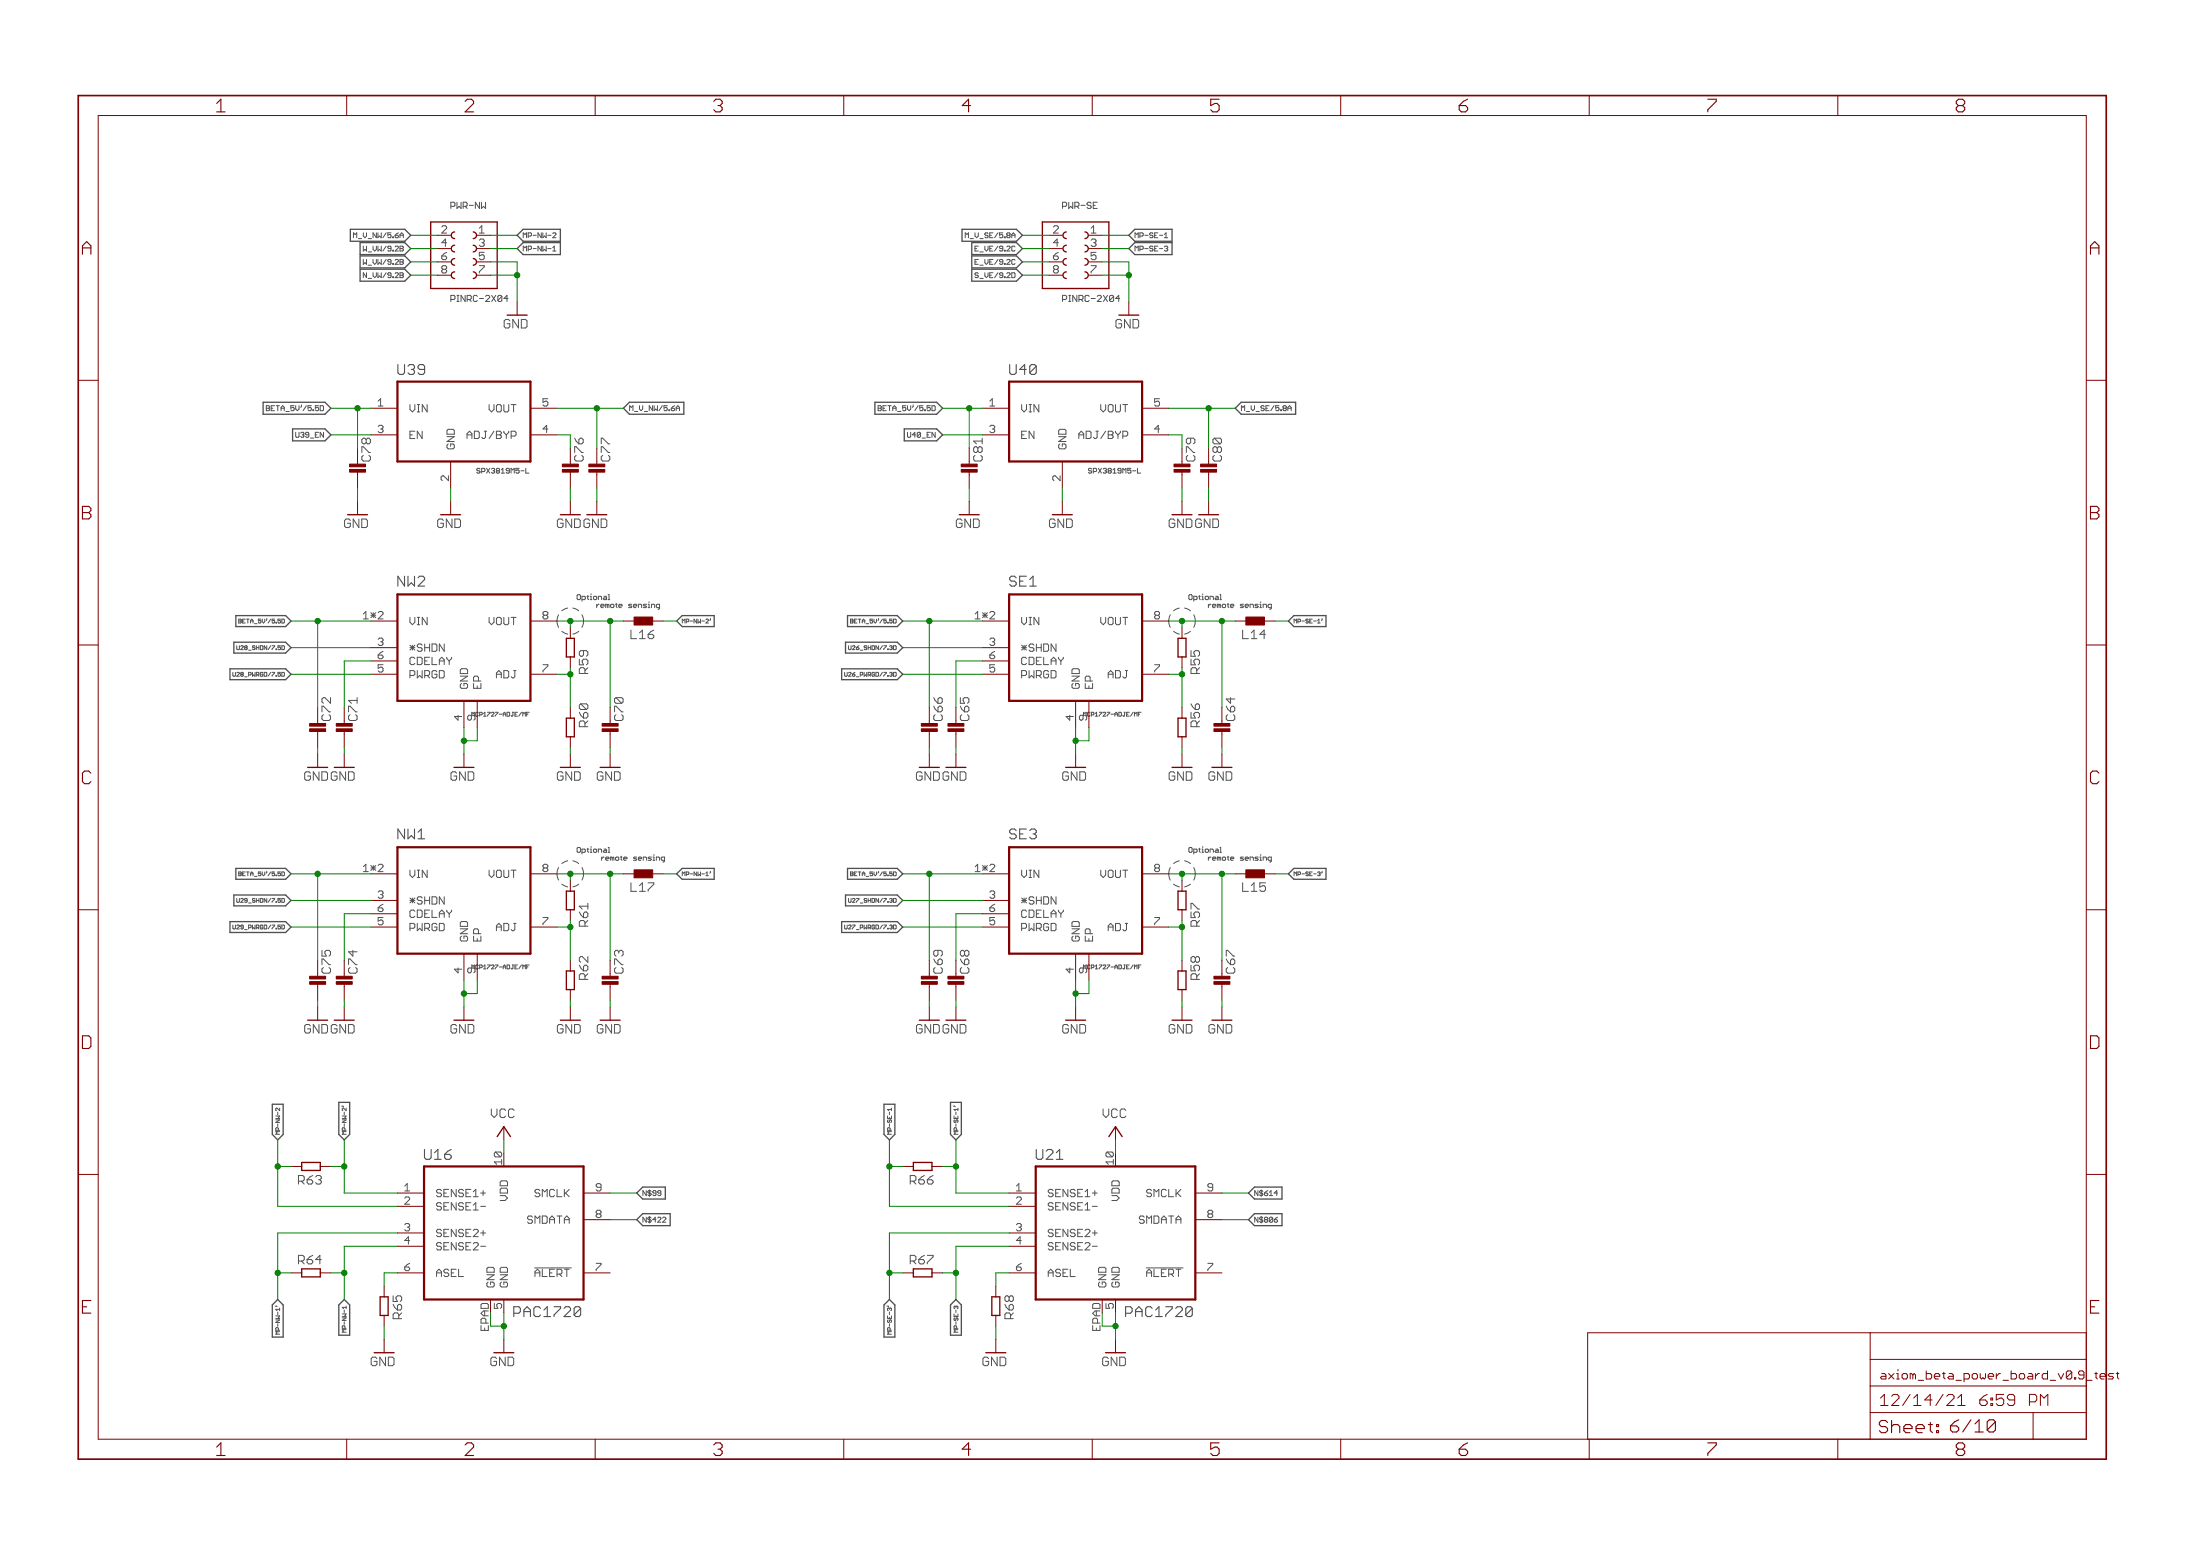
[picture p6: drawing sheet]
<svg xmlns="http://www.w3.org/2000/svg" width="420mm" height="297mm" viewBox="0 0 420 297" stroke-linecap="round" stroke-linejoin="round" font-family="sans-serif">
<g fill="none" stroke="#505050" stroke-width=".19">
<path d="M105.6 47.9h.6M106 44.4l.2 .4-.6 .6h.6M222.4 45.4h.6M222.8 47l.2 .1-.2 .4 .2 .3-.2 .1M56.5 82.5v.8l.1 .2M91.1 90.2l.4 .1M91.5 89.4l-.4 .2 .1 .3h.3M207.9 90.2l.1 .1h.3M208.3 89.4h-.3l-.1 .2 .1 .3h.3M106.7 117.4l-.3 1.2 .3 1.2M108.4 116.1l-1.1 .5M109.4 116.1l1.1 .5"/>
<path d="M111.1 117.4l.3 1.2-.3 1.2M125.5 115.4h.5v.7l-.3 .2M125.5 116h.5M223.5 117.4l-.3 1.2 .3 1.2M225.2 116.1l-1.1 .5M226.2 116.1l1.2 .5M228 117.4l.3 1.2-.3 1.2M242.3 115.4h.5v.7l-.3 .2M242.3 116h.5M107.3 120.5l1.1 .6M110.5 120.5l-1.1 .6M224.1 120.5l1.1 .6"/>
<path d="M227.4 120.5l-1.2 .6M106.7 165.6l-.3 1.2 .3 1.2M107.3 168.8l1.1 .5M108.4 164.3l-1.1 .5M109.4 164.3l1.1 .5M110.5 168.8l-1.1 .5M111.1 165.6l.3 1.2-.3 1.2M126.4 163.6h.5v.8l-.3 .1M126.4 164.2h.5M223.5 165.6l-.3 1.2 .3 1.2M224.1 168.8l1.1 .5M225.2 164.3l-1.1 .5"/>
<path d="M226.2 164.3l1.2 .5M227.4 168.8l-1.2 .5M228 165.6l.3 1.2-.3 1.2M242.3 163.6h.5v.8l-.3 .1M242.3 164.2h.5M102.1 242h7M218.9 242h7.1"/>
</g>
<g fill="none" stroke="#505050" stroke-width=".25">
<path d="M66.9 43.8h10.4l1.1 1.1-1.1 1.2h-10.4zM68.8 46.3h8.5l1.1 1.2-1.1 1.1h-8.5zM68.8 48.9h8.5l1.1 1.1-1.1 1.1h-8.5zM68.8 51.4h8.5l1.1 1.1-1.1 1.2h-8.5zM98.8 44.9l1.1-1.1h7.1v2.3h-7.1zM98.8 47.5l1.1-1.2h7.1v2.3h-7.1zM183.7 43.8h10.4l1.2 1.1-1.2 1.2h-10.4zM185.6 46.3h8.5l1.2 1.2-1.2 1.1h-8.5zM185.6 48.9h8.5l1.2 1.1-1.2 1.1h-8.5zM185.6 51.4h8.5l1.2 1.1-1.2 1.2h-8.5zM215.6 44.9l1.1-1.1h7.1v2.3h-7.1zM215.6 47.5l1.1-1.2h7.1v2.3h-7.1z"/>
<path d="M50.2 76.8h11.9l1.1 1.1-1.1 1.2h-11.9zM120.2 76.8h10.4v2.3h-10.4l-1.1-1.2zM167.1 76.8h11.8l1.1 1.1-1.1 1.2h-11.8zM237 76.8h10.4v2.3h-10.4l-1.1-1.2zM55.9 81.9h6.2l1.1 1.1-1.1 1.2h-6.2zM172.7 81.9h6.2l1.1 1.1-1.1 1.2h-6.2zM45 117.5h9.5l1.1 1.1-1.1 1h-9.5zM129.2 118.6l1.1-1.1h6.1v2.1h-6.1zM161.9 117.5h9.5l1 1.1-1 1h-9.5zM246.1 118.6l1-1.1h6.1v2.1h-6.1zM43.9 127.7h10.6l1.1 1-1.1 1.1h-10.6zM44.7 122.6h9.8l1.1 1-1.1 1.1h-9.8z"/>
<path d="M160.7 127.7h10.7l1 1-1 1.1h-10.7zM161.5 122.6h9.9l1 1-1 1.1h-9.9zM43.9 175.9h10.6l1.1 1.1-1.1 1h-10.6zM44.7 170.9h9.8l1.1 1-1.1 1h-9.8zM45 165.8h9.5l1.1 1-1.1 1.1h-9.5zM129.2 166.8l1.1-1h6.1v2.1h-6.1zM160.7 175.9h10.7l1 1.1-1 1h-10.7zM161.5 170.9h9.9l1 1-1 1h-9.9zM161.9 165.8h9.5l1 1-1 1.1h-9.5zM246.1 166.8l1-1h6.1v2.1h-6.1zM52 210.8h2.1v5.8l-1.1 1-1-1zM64.7 210.4h2.1v6.2l-1.1 1-1-1z"/>
<path d="M168.8 210.8h2.1v5.8l-1 1-1.1-1zM181.5 210.4h2.1v6.2l-1 1-1.1-1zM121.6 227.8l1.1-1.2h4.4v2.3h-4.4zM121.6 232.8l1.1-1.1h5.3v2.3h-5.3zM239.6 226.6h5.2v2.3h-5.2l-1.2-1.1zM239.6 231.7h5.2v2.3h-5.2l-1.2-1.2zM53 248.1l1.1 1v6.1h-2.1v-6.1zM65.7 248.1l1.1 1v5.8h-2.1v-5.8zM169.9 248.1l1 1v6.1h-2.1v-6.1zM181.5 249.1l1.1-1 1 1v5.8h-2.1z"/>
</g>
<g fill="none" stroke="#800000" stroke-width=".25">
<path d="M82.3 42.4h12.7v12.7h-12.7zM86.8 49.4a.63 .63 0 0 0-.6 .6 .63 .63 0 0 0 .6 .6M86.8 51.9a.63 .63 0 0 0-.6 .6 .63 .63 0 0 0 .6 .7M86.8 44.3a.63 .63 0 0 0-.6 .6 .63 .63 0 0 0 .6 .7M86.8 46.8a.63 .63 0 0 0-.6 .7 .63 .63 0 0 0 .6 .6M90.4 44.3a.63 .63 0 0 1 .6 .6 .63 .63 0 0 1-.6 .7M90.4 46.8a.63 .63 0 0 1 .6 .7 .63 .63 0 0 1-.6 .6M90.4 49.4a.63 .63 0 0 1 .6 .6 .63 .63 0 0 1-.6 .6M90.4 51.9a.63 .63 0 0 1 .6 .6 .63 .63 0 0 1-.6 .7M199.1 42.4h12.7v12.7h-12.7zM203.6 49.4a.63 .63 0 0 0-.6 .6 .63 .63 0 0 0 .6 .6M203.6 51.9a.63 .63 0 0 0-.6 .6 .63 .63 0 0 0 .6 .7"/>
<path d="M203.6 44.3a.63 .63 0 0 0-.6 .6 .63 .63 0 0 0 .6 .7M203.6 46.8a.63 .63 0 0 0-.6 .7 .63 .63 0 0 0 .6 .6M207.2 44.3a.63 .63 0 0 1 .6 .6 .63 .63 0 0 1-.6 .7M207.2 46.8a.63 .63 0 0 1 .6 .7 .63 .63 0 0 1-.6 .6M207.2 49.4a.63 .63 0 0 1 .6 .6 .63 .63 0 0 1-.6 .6M207.2 51.9a.63 .63 0 0 1 .6 .6 .63 .63 0 0 1-.6 .7M108.2 121.9h1.5v3.5h-1.5zM108.2 137.1h1.5v3.6h-1.5zM225 121.9h1.5v3.5h-1.5zM225 137.1h1.5v3.6h-1.5zM108.2 170.1h1.5v3.6h-1.5zM225 170.1h1.5v3.6h-1.5z"/>
<path d="M108.2 185.4h1.5v3.5h-1.5zM225 185.4h1.5v3.5h-1.5zM95 217l1.2-1.9 1.3 1.9M211.8 217l1.2-1.9 1.3 1.9M57.6 223.4v-1.5h3.6v1.5M174.4 223.4v-1.5h3.6v1.5M57.6 242.2v1.6h3.6v-1.6M74.1 247.6h-1.5v3.5h1.5M174.4 242.2v1.6h3.6v-1.6M190.9 247.6h-1.5v3.5h1.5"/>
</g>
<g fill="none" stroke="#800000" stroke-width=".19">
<path d="M66.2 18.2v3.9M113.7 18.2v3.9M161.1 18.2v3.9M208.6 18.2v3.9M256.1 18.2v3.9M303.5 18.2v3.9M351 18.2v3.9M18.8 22.1h379.6v252.6h-379.6zM83.5 44.9h2.6M83.5 47.5h2.6M83.5 50h2.6M83.5 52.5h2.6"/>
<path d="M91.1 44.9h2.6M91.1 47.5h2.6M91.1 50h2.6M91.1 52.5h2.6M98.8 57.6v2.6M200.3 44.9h2.6M200.3 47.5h2.6M200.3 50h2.6M200.3 52.5h2.6M208 44.9h2.5M208 47.5h2.5M208 50h2.5"/>
<path d="M208 52.5h2.5M215.6 57.6v2.6M14.9 72.6h3.9M70.8 77.9h5.1M101.3 77.9h5.1M187.6 77.9h5.1M218.1 77.9h5.1M398.4 72.6h3.9M68.3 90.1v3.1M68.3 95.7v2.6M70.8 83h5.1M86.1 88.1v5.1"/>
<path d="M86.1 95.7v2.6M101.3 83h5.1M108.9 90.1v3.1M108.9 95.7v2.6M114 90.1v3.1M114 95.7v2.6M185.1 90.1v3.1M185.1 95.7v2.6M187.6 83h5.1M202.9 88.1v5.1M202.9 95.7v2.6M218.1 83h5.1"/>
<path d="M225.7 90.1v3.1M225.7 95.7v2.6M230.8 90.1v3.1M230.8 95.7v2.6M70.8 118.6h5.1M101.3 118.6h5.1M108.9 119.8v2.1M119.1 118.6h3M123.6 118.6h3.1M187.6 118.6h5.1M218.1 118.6h5.1M225.7 119.8v2.1"/>
<path d="M235.9 118.6h3.1M240.5 118.6h3M14.9 123.1h3.9M60.7 139.6v3.1M65.7 139.6v3.1M70.8 123.6h5.1M70.8 128.7h5.1M70.8 126.2h5.1M88.6 133.8v5.1M91.1 133.8v5.1M101.3 128.7h5.1M108.9 125.4v2"/>
<path d="M108.9 135.1v2M116.5 139.6v3.1M177.5 139.6v3.1M182.6 139.6v3.1M187.6 123.6h5.1M187.6 128.7h5.1M187.6 126.2h5.1M205.4 133.8v5.1M208 133.8v5.1M218.1 128.7h5.1M225.7 125.4v2M225.7 135.1v2"/>
<path d="M233.4 139.6v3.1M398.4 123.1h3.9M60.7 144v2.5M65.7 144v2.5M88.6 144v2.5M108.9 140.7v2M108.9 144v2.5M116.5 144v2.5M177.5 144v2.5M182.6 144v2.5M205.4 144v2.5M225.7 140.7v2"/>
<path d="M225.7 144v2.5M233.4 144v2.5M14.9 173.7h3.9M70.8 166.8h5.1M70.8 171.9h5.1M70.8 177h5.1M70.8 174.4h5.1M101.3 166.8h5.1M101.3 177h5.1M108.9 168.1v2M108.9 173.7v2M119.1 166.8h3"/>
<path d="M123.6 166.8h3.1M187.6 166.8h5.1M187.6 171.9h5.1M187.6 177h5.1M187.6 174.4h5.1M218.1 166.8h5.1M218.1 177h5.1M225.7 168.1v2M225.7 173.7v2M235.9 166.8h3.1M240.5 166.8h3M398.4 173.7h3.9"/>
<path d="M60.7 187.9v3M60.7 192.2v2.6M65.7 187.9v3M65.7 192.2v2.6M88.6 182.1v5M88.6 192.2v2.6M91.1 182.1v5M108.9 183.3v2.1M108.9 188.9v2M108.9 192.2v2.6M116.5 187.9v3M116.5 192.2v2.6"/>
<path d="M177.5 187.9v3M177.5 192.2v2.6M182.6 187.9v3M182.6 192.2v2.6M205.4 182.1v5M205.4 192.2v2.6M208 182.1v5M225.7 183.3v2.1M225.7 188.9v2M225.7 192.2v2.6M233.4 187.9v3M233.4 192.2v2.6"/>
<path d="M96.2 215.1v2.5M213 215.1v2.5M14.9 224.2h3.9M55.6 222.7h2M61.2 222.7h2M75.9 227.8h5.1M75.9 230.3h5.1M75.9 235.4h5.1M75.9 237.9h5.1M111.4 227.8h5.1M111.4 232.8h5.1M172.4 222.7h2"/>
<path d="M178 222.7h2M192.7 227.8h5.1M192.7 230.3h5.1M192.7 235.4h5.1M192.7 237.9h5.1M228.3 227.8h5.1M228.3 232.8h5.1M398.4 224.2h3.9M55.6 243h2M61.2 243h2M73.4 245.5v2.1M73.4 251.1v2.1"/>
<path d="M73.4 255.7v2.5M75.9 243h5.1M96.2 248.1v2.5M96.2 255.7v2.5M111.4 243h5.1M172.4 243h2M178 243h2M190.2 245.5v2.1M190.2 251.1v2.1M190.2 255.7v2.5M192.7 243h5.1M213 248.1v2.5"/>
<path d="M213 255.7v2.5M228.3 243h5.1M357.2 254.4v20.3M357.2 259.5h41.2M398.4 254.4h-95.2v20.3M66.2 274.7v3.9M113.7 274.7v3.9M161.1 274.7v3.9M208.6 274.7v3.9M256.1 274.7v3.9M303.5 274.7v3.9M351 274.7v3.9"/>
<path d="M357.2 269.7h41.2M357.2 264.6h41.2M388.3 269.7v5"/>
</g>
<path d="M14.9 18.2h387.4v260.4h-387.4z" fill="none" stroke="#800000" stroke-width=".32"/>
<path d="M75.9 72.9h25.4v15.2h-25.4zM192.7 72.9h25.4v15.2h-25.4zM75.9 113.5h25.4v20.3h-25.4zM192.7 113.5h25.4v20.3h-25.4zM75.9 161.7h25.4v20.4h-25.4zM192.7 161.7h25.4v20.4h-25.4zM81 222.7h30.4v25.4h-30.4zM197.8 222.7h30.5v25.4h-30.5z" fill="none" stroke="#800000" stroke-width=".42"/>
<g fill="#800000" stroke="#800000" stroke-width=".19">
<path d="M107.4 89.6h3v.5h-3z"/>
<path d="M107.4 88.6h3v.5h-3z"/>
<path d="M112.5 89.6h3v.5h-3z"/>
<path d="M112.5 88.6h3v.5h-3z"/>
<path d="M66.8 89.6h3v.5h-3z"/>
<path d="M66.8 88.6h3v.5h-3z"/>
<path d="M224.2 89.6h3.1v.5h-3.1z"/>
<path d="M224.2 88.6h3.1v.5h-3.1z"/>
<path d="M229.3 89.6h3v.5h-3z"/>
<path d="M229.3 88.6h3v.5h-3z"/>
<path d="M183.6 89.6h3v.5h-3z"/>
<path d="M183.6 88.6h3v.5h-3z"/>
<path d="M115 139.1h3v.5h-3z"/>
<path d="M115 138.1h3v.5h-3z"/>
<path d="M64.2 139.1h3.1v.5h-3.1z"/>
<path d="M64.2 138.1h3.1v.5h-3.1z"/>
<path d="M59.1 139.1h3.1v.5h-3.1z"/>
<path d="M59.1 138.1h3.1v.5h-3.1z"/>
<path d="M121.1 117.8h3.6v1.5h-3.6z"/>
<path d="M115 187.4h3v.5h-3z"/>
<path d="M115 186.4h3v.5h-3z"/>
<path d="M64.2 187.4h3.1v.5h-3.1z"/>
<path d="M64.2 186.4h3.1v.5h-3.1z"/>
<path d="M59.1 187.4h3.1v.5h-3.1z"/>
<path d="M59.1 186.4h3.1v.5h-3.1z"/>
<path d="M121.1 166.1h3.6v1.5h-3.6z"/>
<path d="M231.8 139.1h3.1v.5h-3.1z"/>
<path d="M231.8 138.1h3.1v.5h-3.1z"/>
<path d="M181 139.1h3.1v.5h-3.1z"/>
<path d="M181 138.1h3.1v.5h-3.1z"/>
<path d="M176 139.1h3v.5h-3z"/>
<path d="M176 138.1h3v.5h-3z"/>
<path d="M237.9 117.8h3.6v1.5h-3.6z"/>
<path d="M231.8 187.4h3.1v.5h-3.1z"/>
<path d="M231.8 186.4h3.1v.5h-3.1z"/>
<path d="M181 187.4h3.1v.5h-3.1z"/>
<path d="M181 186.4h3.1v.5h-3.1z"/>
<path d="M176 187.4h3v.5h-3z"/>
<path d="M176 186.4h3v.5h-3z"/>
<path d="M237.9 166.1h3.6v1.5h-3.6z"/>
</g>
<g fill="none" stroke="#008000" stroke-width=".19">
<path d="M78.4 44.9h5.1M78.4 47.5h5.1M78.4 50h5.1M78.4 52.5h5.1M93.7 44.9h5.1M93.7 47.5h5.1M93.7 50h5.1v7.6M93.7 52.5h5.1M195.3 44.9h5M195.3 47.5h5M195.3 50h5M195.3 52.5h5"/>
<path d="M210.5 44.9h5.1M210.5 47.5h5.1M210.5 50h5.1v7.6M210.5 52.5h5.1M63.2 77.9h7.6M68.3 77.9v7.7M106.4 77.9h12.7M114 77.9v7.7M180 77.9h7.6M185.1 77.9v7.7M223.2 77.9h12.7M230.8 77.9v7.7"/>
<path d="M63.2 83h7.6M68.3 93.2v2.5M86.1 93.2v2.5M106.4 83h2.5M108.9 93.2v2.5M114 93.2v2.5M180 83h7.6M185.1 93.2v2.5M202.9 93.2v2.5M223.2 83h2.5M225.7 93.2v2.5M230.8 93.2v2.5"/>
<path d="M55.6 118.6h15.2M60.7 118.6v16.5M106.4 118.6h12.7M108.9 118.6v1.2M116.5 118.6v16.5M126.7 118.6h2.5M172.4 118.6h15.2M177.5 118.6v16.5M223.2 118.6h12.7M225.7 118.6v1.2M233.4 118.6v16.5M243.5 118.6h2.6"/>
<path d="M55.6 128.7h15.2M55.6 123.6h15.2M70.8 126.2h-5.1v8.9M88.6 138.9v5.1M91.1 138.9v2.5h-2.5M106.4 128.7h2.5M108.9 127.4v7.7M172.4 128.7h15.2M172.4 123.6h15.2M187.6 126.2h-5v8.9M205.4 138.9v5.1M208 138.9v2.5h-2.6"/>
<path d="M223.2 128.7h2.5M225.7 127.4v7.7M60.7 142.7v1.3M65.7 142.7v1.3M108.9 142.7v1.3M116.5 142.7v1.3M177.5 142.7v1.3M182.6 142.7v1.3M225.7 142.7v1.3M233.4 142.7v1.3M55.6 166.8h15.2M55.6 177h15.2"/>
<path d="M55.6 171.9h15.2M60.7 166.8v16.5M70.8 174.4h-5.1v8.9M106.4 166.8h12.7M106.4 177h2.5M108.9 166.8v1.3M108.9 175.7v7.6M116.5 166.8v16.5M126.7 166.8h2.5M172.4 166.8h15.2M172.4 177h15.2M172.4 171.9h15.2"/>
<path d="M177.5 166.8v16.5M187.6 174.4h-5v8.9M223.2 166.8h12.7M223.2 177h2.5M225.7 166.8v1.3M225.7 175.7v7.6M233.4 166.8v16.5M243.5 166.8h2.6M60.7 190.9v1.3M65.7 190.9v1.3M88.6 187.1v5.1M91.1 187.1v2.6h-2.5"/>
<path d="M108.9 190.9v1.3M116.5 190.9v1.3M177.5 190.9v1.3M182.6 190.9v1.3M205.4 187.1v5.1M208 187.1v2.6h-2.6M225.7 190.9v1.3M233.4 190.9v1.3M53 217.6v12.7h22.9M65.7 217.6v10.2h10.2M96.2 217.6v2.5M169.9 217.6v12.7h22.8"/>
<path d="M182.6 217.6v10.2h10.1M213 217.6v2.5M53 222.7h2.6M63.2 222.7h2.5M75.9 235.4h-22.9v12.7M75.9 237.9h-10.2v10.2M116.5 227.8h5.1M116.5 232.8h5.1M169.9 222.7h2.5M180 222.7h2.6M192.7 237.9h-10.1v10.2M192.7 235.4h-22.8v12.7"/>
<path d="M233.4 227.8h5M233.4 232.8h5M53 243h2.6M63.2 243h2.5M73.4 253.2v2.5M75.9 243h-2.5v2.5M93.7 253.2h2.5M96.2 250.6v5.1M169.9 243h2.5M180 243h2.6M190.2 253.2v2.5M192.7 243h-2.5v2.5"/>
<path d="M210.5 253.2h2.5M213 250.6v5.1"/>
</g>
<g fill="#008000" stroke="#008000" stroke-width=".19">
<circle cx="114" cy="77.9" r=".51"/>
<circle cx="53" cy="222.7" r=".51"/>
<circle cx="65.7" cy="243" r=".51"/>
<circle cx="230.8" cy="77.9" r=".51"/>
<circle cx="169.9" cy="222.7" r=".51"/>
<circle cx="182.6" cy="243" r=".51"/>
<circle cx="88.6" cy="141.4" r=".51"/>
<circle cx="88.6" cy="189.7" r=".51"/>
<circle cx="96.2" cy="253.2" r=".51"/>
<circle cx="205.4" cy="141.4" r=".51"/>
<circle cx="205.4" cy="189.7" r=".51"/>
<circle cx="213" cy="253.2" r=".51"/>
<circle cx="98.8" cy="52.5" r=".51"/>
<circle cx="215.6" cy="52.5" r=".51"/>
<circle cx="68.3" cy="77.9" r=".51"/>
<circle cx="185.1" cy="77.9" r=".51"/>
<circle cx="60.7" cy="118.6" r=".51"/>
<circle cx="60.7" cy="166.8" r=".51"/>
<circle cx="177.5" cy="118.6" r=".51"/>
<circle cx="177.5" cy="166.8" r=".51"/>
<circle cx="108.9" cy="118.6" r=".51"/>
<circle cx="116.5" cy="118.6" r=".51"/>
<circle cx="108.9" cy="128.7" r=".51"/>
<circle cx="108.9" cy="166.8" r=".51"/>
<circle cx="116.5" cy="166.8" r=".51"/>
<circle cx="108.9" cy="177" r=".51"/>
<circle cx="65.7" cy="222.7" r=".51"/>
<circle cx="53" cy="243" r=".51"/>
<circle cx="225.7" cy="118.6" r=".51"/>
<circle cx="233.4" cy="118.6" r=".51"/>
<circle cx="225.7" cy="128.7" r=".51"/>
<circle cx="225.7" cy="166.8" r=".51"/>
<circle cx="233.4" cy="166.8" r=".51"/>
<circle cx="225.7" cy="177" r=".51"/>
<circle cx="182.6" cy="222.7" r=".51"/>
<circle cx="169.9" cy="243" r=".51"/>
</g>
<g font-size="3.7" fill="#800000">
<text x="41.3" y="21.4">1</text>
<text x="88.7" y="21.4">2</text>
<text x="136.2" y="21.4">3</text>
<text x="183.7" y="21.4">4</text>
<text x="231.1" y="21.4">5</text>
<text x="278.6" y="21.4">6</text>
<text x="326" y="21.4">7</text>
<text x="373.5" y="21.4">8</text>
<text x="15.6" y="48.6">A</text>
<text x="399.1" y="48.6">A</text>
<text x="15.6" y="99.2">B</text>
<text x="399.1" y="99.2">B</text>
<text x="15.6" y="149.7">C</text>
<text x="399.1" y="149.7">C</text>
<text x="15.6" y="200.2">D</text>
<text x="399.1" y="200.2">D</text>
<text x="15.6" y="250.8">E</text>
<text x="399.1" y="250.8">E</text>
<text x="41.3" y="277.9">1</text>
<text x="88.7" y="277.9">2</text>
<text x="136.2" y="277.9">3</text>
<text x="183.7" y="277.9">4</text>
<text x="231.1" y="277.9">5</text>
<text x="278.6" y="277.9">6</text>
<text x="326" y="277.9">7</text>
<text x="373.5" y="277.9">8</text>
</g>
<text font-size="3.6" fill="#800000" x="358.7" y="273.6">Sheet: 6/10</text>
<g font-size="3.2" fill="#800000">
<text x="359" y="268.4">12/14/21</text>
<text x="376.5" y="268.4">6:59 PM</text>
</g>
<g font-size="2.9" fill="#505050">
<text x="75.8" y="71.6">U39</text>
<text x="192.6" y="71.6">U40</text>
<text x="75.8" y="112">NW2</text>
<text x="192.6" y="112">SE1</text>
<text x="75.8" y="160.2">NW1</text>
<text x="192.6" y="160.2">SE3</text>
<text x="80.9" y="221.4">U16</text>
<text x="197.7" y="221.4">U21</text>
<text x="98.9" y="251.4">PAC1720</text>
<text x="215.7" y="251.4">PAC1720</text>
</g>
<g font-size="2.5" fill="#800000">
<text x="96.1" y="62.7">GND</text>
<text x="212.9" y="62.7">GND</text>
<text x="70.7" y="88.1" transform="rotate(-90 70.7 88.1)">C78</text>
<text x="116.4" y="88.1" transform="rotate(-90 116.4 88.1)">C77</text>
<text x="187.5" y="88.1" transform="rotate(-90 187.5 88.1)">C81</text>
<text x="233.2" y="88.1" transform="rotate(-90 233.2 88.1)">C80</text>
<text x="65.6" y="100.8">GND</text>
<text x="83.4" y="100.8">GND</text>
<text x="106.3" y="100.8">GND GND</text>
<text x="182.5" y="100.8">GND</text>
<text x="200.2" y="100.8">GND</text>
<text x="223.1" y="100.8">GND GND</text>
<text x="63.1" y="137.6" transform="rotate(-90 63.1 137.6)">C72</text>
<text x="68.2" y="137.6" transform="rotate(-90 68.2 137.6)">C71</text>
<text x="119" y="137.6" transform="rotate(-90 119 137.6)">C70</text>
<text x="179.9" y="137.6" transform="rotate(-90 179.9 137.6)">C66</text>
<text x="185" y="137.6" transform="rotate(-90 185 137.6)">C65</text>
<text x="235.8" y="137.6" transform="rotate(-90 235.8 137.6)">C64</text>
<text x="58" y="149">GND GND</text>
<text x="85.9" y="149">GND</text>
<text x="106.3" y="149">GND</text>
<text x="113.9" y="149">GND</text>
<text x="174.8" y="149">GND GND</text>
<text x="202.8" y="149">GND</text>
<text x="223.1" y="149">GND</text>
<text x="230.7" y="149">GND</text>
<text x="63.1" y="185.9" transform="rotate(-90 63.1 185.9)">C75</text>
<text x="68.2" y="185.9" transform="rotate(-90 68.2 185.9)">C74</text>
<text x="119" y="185.9" transform="rotate(-90 119 185.9)">C73</text>
<text x="179.9" y="185.9" transform="rotate(-90 179.9 185.9)">C69</text>
<text x="185" y="185.9" transform="rotate(-90 185 185.9)">C68</text>
<text x="235.8" y="185.9" transform="rotate(-90 235.8 185.9)">C67</text>
<text x="58" y="197.3">GND GND</text>
<text x="85.9" y="197.3">GND</text>
<text x="106.3" y="197.3">GND</text>
<text x="113.9" y="197.3">GND</text>
<text x="174.8" y="197.3">GND GND</text>
<text x="202.8" y="197.3">GND</text>
<text x="223.1" y="197.3">GND</text>
<text x="230.7" y="197.3">GND</text>
<text x="57" y="226.1">R63</text>
<text x="173.9" y="226.1">R66</text>
<text x="57" y="241.3">R64</text>
<text x="173.8" y="241.3">R67</text>
<text x="76.7" y="251.6" transform="rotate(-90 76.7 251.6)">R65</text>
<text x="193.5" y="251.6" transform="rotate(-90 193.5 251.6)">R68</text>
<text x="70.7" y="260.8">GND</text>
<text x="93.6" y="260.8">GND</text>
<text x="187.5" y="260.8">GND</text>
<text x="210.4" y="260.8">GND</text>
</g>
<g font-size="2.5" fill="#008000">
<text x="111.3" y="88.1" transform="rotate(-90 111.3 88.1)">C76</text>
<text x="228.2" y="88.1" transform="rotate(-90 228.2 88.1)">C79</text>
</g>
<g font-size="2.5" fill="#505050">
<text x="120.5" y="122">L16</text>
<text x="237.3" y="122">L14</text>
<text x="112.2" y="128.4" transform="rotate(-90 112.2 128.4)">R59</text>
<text x="229.1" y="128.4" transform="rotate(-90 229.1 128.4)">R55</text>
<text x="112.2" y="138.6" transform="rotate(-90 112.2 138.6)">R60</text>
<text x="229.1" y="138.6" transform="rotate(-90 229.1 138.6)">R56</text>
<text x="120.5" y="170.2">L17</text>
<text x="237.3" y="170.2">L15</text>
<text x="112.2" y="176.7" transform="rotate(-90 112.2 176.7)">R61</text>
<text x="229.1" y="176.7" transform="rotate(-90 229.1 176.7)">R57</text>
<text x="112.2" y="186.8" transform="rotate(-90 112.2 186.8)">R62</text>
<text x="229.1" y="186.8" transform="rotate(-90 229.1 186.8)">R58</text>
<text x="93.9" y="213.4">VCC</text>
<text x="210.7" y="213.4">VCC</text>
</g>
<g font-size="2.3" fill="#800000">
<text x="359" y="263.3">axiom_beta_power_board_v0.9_</text>
<text x="398.7" y="263.3">tes</text>
<text x="402.9" y="263.3">t</text>
</g>
<g font-size="2.1" fill="#505050">
<text x="84.3" y="44.6">2</text>
<text x="84.3" y="47.1">4</text>
<text x="91.4" y="44.6">1</text>
<text x="91.4" y="47.1">3</text>
<text x="201.1" y="44.6">2</text>
<text x="201.1" y="47.1">4</text>
<text x="208.2" y="44.6">1</text>
<text x="208.2" y="47.1">3</text>
<text x="84.3" y="49.6">6</text>
<text x="84.3" y="52.2">8</text>
<text x="91.4" y="49.6">5</text>
<text x="91.4" y="52.2">7</text>
<text x="201.1" y="49.6">6</text>
<text x="201.1" y="52.2">8</text>
<text x="208.2" y="49.6">5</text>
<text x="208.2" y="52.2">7</text>
<text x="72.2" y="77.6">1</text>
<text x="103.5" y="77.6">5</text>
<text x="189" y="77.6">1</text>
<text x="220.3" y="77.6">5</text>
<text x="72.2" y="82.7">3</text>
<text x="78.1" y="78.7">VIN</text>
<text x="78.1" y="83.8">EN</text>
<text x="89.8" y="83.8">ADJ/BYP</text>
<text x="93.7" y="78.7">VOUT</text>
<text x="103.5" y="82.7">4</text>
<text x="189" y="82.7">3</text>
<text x="195" y="78.7">VIN</text>
<text x="195" y="83.8">EN</text>
<text x="206.6" y="83.8">ADJ/BYP</text>
<text x="210.5" y="78.7">VOUT</text>
<text x="220.3" y="82.7">4</text>
<text x="86.7" y="85.8" transform="rotate(-90 86.7 85.8)">GND</text>
<text x="203.5" y="85.8" transform="rotate(-90 203.5 85.8)">GND</text>
<text x="85.6" y="91.7" transform="rotate(-90 85.6 91.7)">2</text>
<text x="202.4" y="91.7" transform="rotate(-90 202.4 91.7)">2</text>
<text x="69.6" y="118.2">1*2</text>
<text x="78.1" y="119.3">VIN</text>
<text x="93.7" y="119.3">VOUT</text>
<text x="103.5" y="118.2">8</text>
<text x="186.4" y="118.2">1*2</text>
<text x="195" y="119.3">VIN</text>
<text x="210.5" y="119.3">VOUT</text>
<text x="220.3" y="118.2">8</text>
<text x="72.2" y="123.3">3</text>
<text x="72.2" y="125.8">6</text>
<text x="78.1" y="124.4">*SHDN</text>
<text x="189" y="123.3">3</text>
<text x="189" y="125.8">6</text>
<text x="195" y="124.4">*SHDN</text>
<text x="72.2" y="128.4">5</text>
<text x="78.1" y="129.5">PWRGD</text>
<text x="78.1" y="126.9">CDELAY</text>
<text x="89.2" y="131.5" transform="rotate(-90 89.2 131.5)">GND</text>
<text x="91.8" y="131.5" transform="rotate(-90 91.8 131.5)">EP</text>
<text x="95" y="129.5">ADJ</text>
<text x="103.5" y="128.4">7</text>
<text x="189" y="128.4">5</text>
<text x="195" y="129.5">PWRGD</text>
<text x="195" y="126.9">CDELAY</text>
<text x="206.1" y="131.5" transform="rotate(-90 206.1 131.5)">GND</text>
<text x="208.6" y="131.5" transform="rotate(-90 208.6 131.5)">EP</text>
<text x="211.8" y="129.5">ADJ</text>
<text x="220.3" y="128.4">7</text>
<text x="88.1" y="137.4" transform="rotate(-90 88.1 137.4)">4</text>
<text x="90.7" y="137.4" transform="rotate(-90 90.7 137.4)">9</text>
<text x="205" y="137.4" transform="rotate(-90 205 137.4)">4</text>
<text x="207.5" y="137.4" transform="rotate(-90 207.5 137.4)">9</text>
<text x="69.6" y="166.5">1*2</text>
<text x="78.1" y="167.6">VIN</text>
<text x="93.7" y="167.6">VOUT</text>
<text x="103.5" y="166.5">8</text>
<text x="186.4" y="166.5">1*2</text>
<text x="195" y="167.6">VIN</text>
<text x="210.5" y="167.6">VOUT</text>
<text x="220.3" y="166.5">8</text>
<text x="72.2" y="171.5">3</text>
<text x="78.1" y="172.7">*SHDN</text>
<text x="189" y="171.5">3</text>
<text x="195" y="172.7">*SHDN</text>
<text x="72.2" y="176.6">5</text>
<text x="72.2" y="174.1">6</text>
<text x="78.1" y="177.7">PWRGD</text>
<text x="78.1" y="175.2">CDELAY</text>
<text x="89.2" y="179.7" transform="rotate(-90 89.2 179.7)">GND</text>
<text x="91.8" y="179.7" transform="rotate(-90 91.8 179.7)">EP</text>
<text x="95" y="177.7">ADJ</text>
<text x="103.5" y="176.6">7</text>
<text x="189" y="176.6">5</text>
<text x="189" y="174.1">6</text>
<text x="195" y="177.7">PWRGD</text>
<text x="195" y="175.2">CDELAY</text>
<text x="206.1" y="179.7" transform="rotate(-90 206.1 179.7)">GND</text>
<text x="208.6" y="179.7" transform="rotate(-90 208.6 179.7)">EP</text>
<text x="211.8" y="177.7">ADJ</text>
<text x="220.3" y="176.6">7</text>
<text x="88.1" y="185.7" transform="rotate(-90 88.1 185.7)">4</text>
<text x="90.7" y="185.7" transform="rotate(-90 90.7 185.7)">9</text>
<text x="205" y="185.7" transform="rotate(-90 205 185.7)">4</text>
<text x="207.5" y="185.7" transform="rotate(-90 207.5 185.7)">9</text>
<text x="77.2" y="227.4">1</text>
<text x="113.7" y="227.4">9</text>
<text x="194.1" y="227.4">1</text>
<text x="230.5" y="227.4">9</text>
<text x="77.2" y="229.9">2</text>
<text x="83.2" y="231.1">SENSE1-</text>
<text x="83.2" y="228.5">SENSE1+</text>
<text x="96.9" y="228.9" transform="rotate(-90 96.9 228.9)">VDD</text>
<text x="101.3" y="233.6">SMDATA</text>
<text x="102.6" y="228.5">SMCLK</text>
<text x="113.7" y="232.5">8</text>
<text x="194.1" y="229.9">2</text>
<text x="200" y="231.1">SENSE1-</text>
<text x="200" y="228.5">SENSE1+</text>
<text x="213.7" y="228.9" transform="rotate(-90 213.7 228.9)">VDD</text>
<text x="218.1" y="233.6">SMDATA</text>
<text x="219.4" y="228.5">SMCLK</text>
<text x="230.5" y="232.5">8</text>
<text x="77.2" y="235">3</text>
<text x="77.2" y="237.6">4</text>
<text x="83.2" y="236.1">SENSE2+</text>
<text x="83.2" y="238.7">SENSE2-</text>
<text x="194.1" y="235">3</text>
<text x="194.1" y="237.6">4</text>
<text x="200" y="236.1">SENSE2+</text>
<text x="200" y="238.7">SENSE2-</text>
<text x="77.2" y="242.6">6</text>
<text x="83.2" y="243.8">ASEL</text>
<text x="94.3" y="245.7" transform="rotate(-90 94.3 245.7)">GND</text>
<text x="96.9" y="245.7" transform="rotate(-90 96.9 245.7)">GND</text>
<text x="102.6" y="243.8">ALERT</text>
<text x="113.7" y="242.6">7</text>
<text x="194.1" y="242.6">6</text>
<text x="200" y="243.8">ASEL</text>
<text x="211.2" y="245.7" transform="rotate(-90 211.2 245.7)">GND</text>
<text x="213.7" y="245.7" transform="rotate(-90 213.7 245.7)">GND</text>
<text x="219.4" y="243.8">ALERT</text>
<text x="230.5" y="242.6">7</text>
<text x="95.8" y="249.7" transform="rotate(-90 95.8 249.7)">5</text>
<text x="212.6" y="249.7" transform="rotate(-90 212.6 249.7)">5</text>
</g>
<g font-size="2.1" fill="#800000">
<text x="95.8" y="222.3" transform="rotate(-90 95.8 222.3)">10</text>
<text x="212.6" y="222.3" transform="rotate(-90 212.6 222.3)">10</text>
</g>
<g font-size="2.1" fill="#008000">
<text x="93.2" y="253.6" transform="rotate(-90 93.2 253.6)">EPAD</text>
<text x="210" y="253.6" transform="rotate(-90 210 253.6)">EPAD</text>
</g>
<g font-size="1.8" fill="#505050">
<text x="85.9" y="39.8">PWR-NW</text>
<text x="202.8" y="39.8">PWR-SE</text>
<text x="85.9" y="57.6">PINRC-2X04</text>
<text x="202.8" y="57.6">PINRC-2X04</text>
</g>
<g font-size="1.4" fill="#505050">
<text x="67.9" y="45.4">M_V_NW/5.6A</text>
<text x="69.6" y="48">W_VW/9.2B</text>
<text x="99.8" y="45.4">MP-NW-2</text>
<text x="99.8" y="48">MP-NW-1</text>
<text x="184.7" y="45.4">M_V_SE/5.8A</text>
<text x="186.4" y="48">E_VE/9.2C</text>
<text x="216.6" y="45.4">MP-SE-1</text>
<text x="216.6" y="48">MP-SE-3</text>
<text x="69.6" y="50.5">W_VW/9.2B</text>
<text x="69.6" y="53">N_VW/9.2B</text>
<text x="186.4" y="50.5">E_VE/9.2C</text>
<text x="186.4" y="53">S_VE/9.2D</text>
<text x="50.9" y="78.4">BETA_5V'/5.5D</text>
<text x="56.9" y="83.5">U39_EN</text>
<text x="120.1" y="78.4">M_V_NW/5.6A</text>
<text x="167.8" y="78.4">BETA_5V'/5.5D</text>
<text x="173.7" y="83.5">U40_EN</text>
<text x="236.9" y="78.4">M_V_SE/5.8A</text>
<text x="91.9" y="90.4">SPX3819M5-L</text>
<text x="208.7" y="90.4">SPX3819M5-L</text>
<text x="110.1" y="114.5">Optional</text>
<text x="113.5" y="116">remote sensing</text>
<text x="226.9" y="114.5">Optional</text>
<text x="230.3" y="116">remote sensing</text>
<text x="110.1" y="162.7">Optional</text>
<text x="114.3" y="164.3">remote sensing</text>
<text x="226.9" y="162.7">Optional</text>
<text x="230.3" y="164.3">remote sensing</text>
<text x="122.6" y="228.3">N$99</text>
<text x="122.6" y="233.3">N$422</text>
<text x="239.5" y="228.3">N$614</text>
<text x="239.5" y="233.3">N$806</text>
</g>
<g font-size="1.1" fill="#505050">
<text x="45.4" y="119">BETA_5V'/5.5D</text>
<text x="130.2" y="119">MP-NW-2'</text>
<text x="162.2" y="119">BETA_5V'/5.5D</text>
<text x="247" y="119">MP-SE-1'</text>
<text x="45.4" y="124">U28_SHDN/7.5D</text>
<text x="162.2" y="124">U26_SHDN/7.3D</text>
<text x="44.7" y="129.1">U28_PWRGD/7.5D</text>
<text x="161.5" y="129.1">U26_PWRGD/7.3D</text>
<text x="90.7" y="136.7">M</text>
<text x="91.4" y="136.7">CP1727-ADJE/MF</text>
<text x="207.5" y="136.7">M</text>
<text x="208.2" y="136.7">CP1727-ADJE/MF</text>
<text x="45.4" y="167.2">BETA_5V'/5.5D</text>
<text x="130.2" y="167.2">MP-NW-1'</text>
<text x="162.2" y="167.2">BETA_5V'/5.5D</text>
<text x="247" y="167.2">MP-SE-3'</text>
<text x="45.4" y="172.3">U29_SHDN/7.5D</text>
<text x="162.2" y="172.3">U27_SHDN/7.3D</text>
<text x="44.7" y="177.4">U29_PWRGD/7.5D</text>
<text x="161.5" y="177.4">U27_PWRGD/7.3D</text>
<text x="90.7" y="185">M</text>
<text x="91.4" y="185">CP1727-ADJE/MF</text>
<text x="207.5" y="185">M</text>
<text x="208.2" y="185">CP1727-ADJE/MF</text>
<text x="53.3" y="216.6" transform="rotate(-90 53.3 216.6)">MP-NW-2</text>
<text x="66" y="216.6" transform="rotate(-90 66 216.6)">MP-NW-2'</text>
<text x="170.2" y="216.6" transform="rotate(-90 170.2 216.6)">MP-SE-1</text>
<text x="182.9" y="216.6" transform="rotate(-90 182.9 216.6)">MP-SE-1'</text>
<text x="53.3" y="254.7" transform="rotate(-90 53.3 254.7)">MP-NW-1'</text>
<text x="66" y="254" transform="rotate(-90 66 254)">MP-NW-1</text>
<text x="170.2" y="254.7" transform="rotate(-90 170.2 254.7)">MP-SE-3'</text>
<text x="182.9" y="254" transform="rotate(-90 182.9 254)">MP-SE-3</text>
</g>
</svg>
